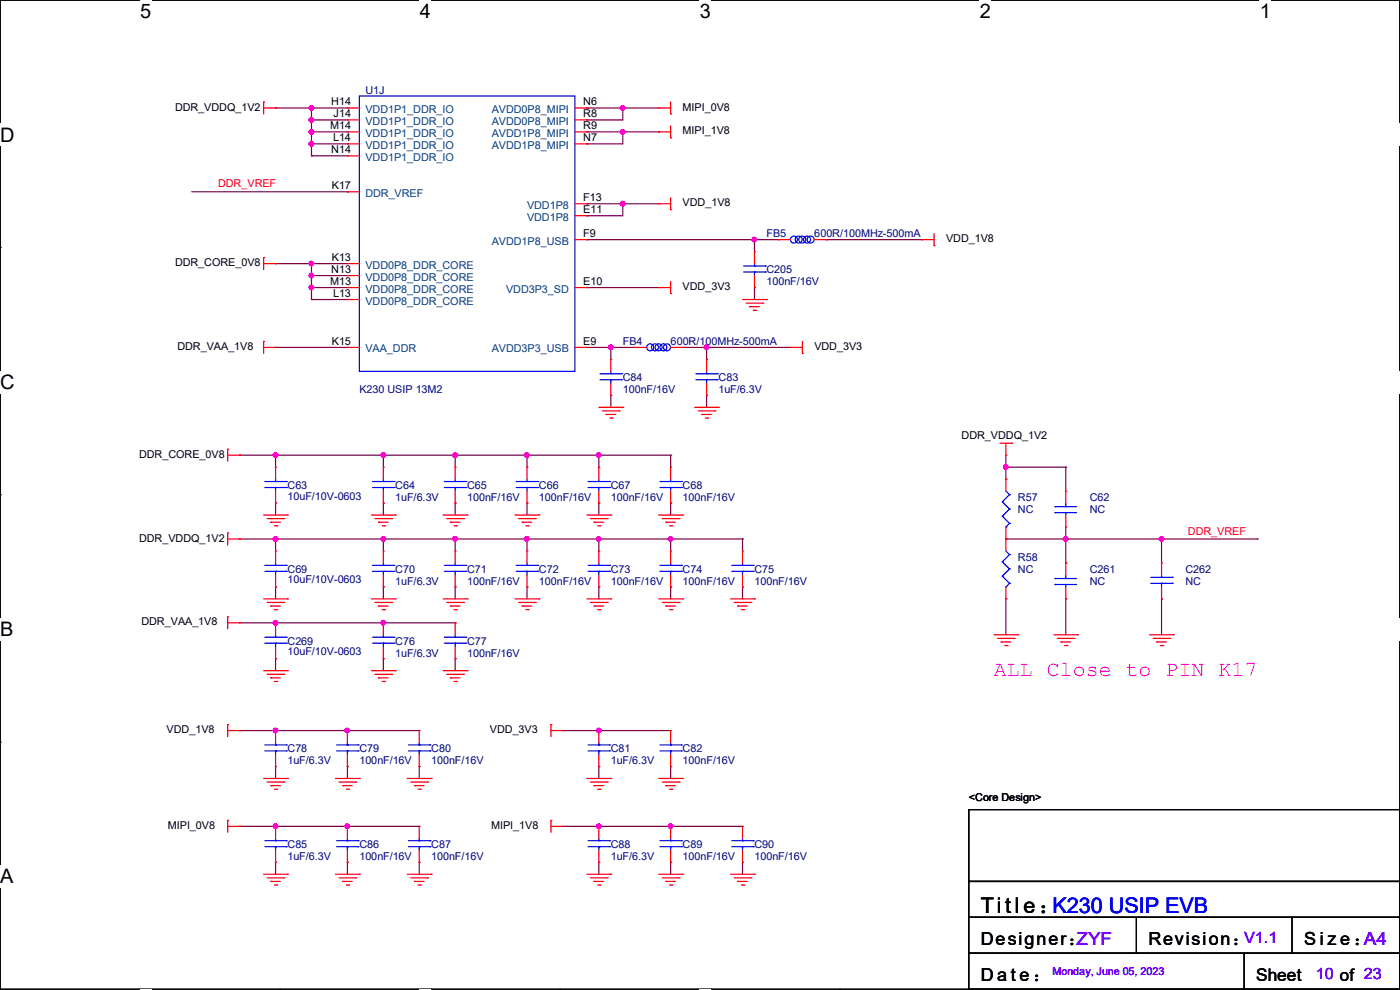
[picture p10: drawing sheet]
<svg xmlns="http://www.w3.org/2000/svg" width="297mm" height="210mm" viewBox="0 0 297 210" stroke-linecap="round" stroke-linejoin="round" font-family="sans-serif">
<path d="M0 0h297v209.8h-297z" fill="none" stroke="#000" stroke-width=".25"/>
<g fill="#fff">
<path d="M29.7 0h2.4v4.8h-2.4z"/>
<path d="M29.7 209.8h2.4v.2h-2.4z"/>
</g>
<path d="M59.4 0h.1M59.4 209.8h.1" fill="none" stroke="#000" stroke-width=".25"/>
<g fill="#fff">
<path d="M89.1 0h2.3v4.8h-2.3z"/>
<path d="M89.1 209.8h2.3v.2h-2.3z"/>
</g>
<path d="M118.8 0h.1M118.8 209.8h.1" fill="none" stroke="#000" stroke-width=".25"/>
<g fill="#fff">
<path d="M148.5 0h2.3v4.8h-2.3z"/>
<path d="M148.5 209.8h2.3v.2h-2.3z"/>
</g>
<path d="M178.2 0h.1M178.2 209.8h.1" fill="none" stroke="#000" stroke-width=".25"/>
<g fill="#fff">
<path d="M207.9 0h2.3v4.8h-2.3z"/>
<path d="M207.9 209.8h2.3v.2h-2.3z"/>
</g>
<path d="M237.6 0h.1M237.6 209.8h.1" fill="none" stroke="#000" stroke-width=".25"/>
<g fill="#fff">
<path d="M267.3 0h2.3v4.8h-2.3z"/>
<path d="M267.3 209.8h2.3v.2h-2.3z"/>
<path d="M0 26.2h3.1v4.8h-3.1z"/>
<path d="M297 26.2v4.8z"/>
<path d="M0 78.7h3.1v4.7h-3.1z"/>
<path d="M297 78.7v4.7z"/>
</g>
<path d="M0 52.5h.1M297 52.5h.1" fill="none" stroke="#000" stroke-width=".25"/>
<g fill="#fff">
<path d="M0 131.1h2.9v4.8h-2.9z"/>
<path d="M297 131.1v4.8z"/>
</g>
<path d="M0 104.9h.1M297 104.9h.1" fill="none" stroke="#000" stroke-width=".25"/>
<g fill="#fff">
<path d="M0 183.6h2.9v4.7h-2.9z"/>
<path d="M296.9 183.6h.1v4.7h-.1z"/>
</g>
<path d="M0 157.4h.1M297 157.4h.1M205.5 171.7h91.5v15.3h-91.5zM205.5 187h91.5v7.6h-91.5zM205.5 194.6h91.5v7.6h-91.5zM241.1 194.6v7.6M274.1 194.6v7.6M205.5 202.2h91.5v7.6h-91.5zM241.1 202.2h.1M263.9 209.8h.1M263.9 202.2v7.6M274.1 202.2h.1" fill="none" stroke="#000" stroke-width=".25"/>
<g fill="none" stroke="#800040" stroke-width=".25">
<path d="M58.5 22.9h.1M58.5 22.9h15.2M66.1 25.4h.1M66.1 22.9h.1M66.1 28h.1M66.1 30.5h.1M66.1 33.1h.1M66.1 22.9v10.2M66.1 25.4h7.6M66.1 28h7.6M66.1 30.5h7.6M66.1 33.1h7.6"/>
<path d="M124.5 22.9h.1M124.5 28h.1M124.5 25.4h.1M124.5 30.5h.1M124.5 22.9h15.2M124.5 28h15.2M132.1 22.9h.1M132.1 28h.1M132.1 22.9v2.5h-7.6M132.1 28v2.5h-7.6M40.7 40.7h33M58.5 55.9h.1"/>
<path d="M58.5 55.9h15.2M66.1 58.5h.1M66.1 55.9h.1M66.1 58.5h7.6M66.1 55.9v7.6M73.7 40.7h.1M124.5 43.2h.1M124.5 45.8h.1M124.5 43.2h15.2M124.5 50.8h40.6M132.1 43.2h.1M132.1 43.2v2.6h-7.6"/>
<path d="M160.1 50.8h.1M160.1 50.8v2.6M165.1 50.8h.1M175.3 50.8h.1M175.3 50.8h20.3M58.5 73.7h.1M58.5 73.7h15.2M66.1 61h.1M66.1 63.5h.1M66.1 61h7.6M66.1 63.5h7.6M124.5 61h.1"/>
<path d="M124.5 61h15.2M124.5 73.7h10.2M129.6 73.7h.1M129.6 73.7v2.5M144.8 73.7h22.9M149.9 73.7h.1M149.9 76.2h.1M149.9 73.7v2.5M160.1 61h.1M160.1 61v2.5M50.8 96.6h.1M50.8 96.6h91.5"/>
<path d="M58.5 96.6h.1M58.5 96.6v2.5M81.3 96.6h.1M81.3 96.6v2.5M96.6 96.6h.1M96.6 96.6v2.5M111.8 96.6h.1M111.8 96.6v2.5M127 96.6h.1M127 96.6v2.5M129.6 83.9h.1M129.6 83.9v2.5"/>
<path d="M142.3 96.6h.1M142.3 96.6v2.5M149.9 83.9h.1M149.9 83.9v2.5M213.4 99.1h.1M213.4 96.6v5M213.4 99.1h12.7M226.1 99.1h.1M226.1 99.1v5.1M50.8 114.3h.1M50.8 114.3h106.7M58.5 106.7h.1"/>
<path d="M58.5 114.3h.1M58.5 106.7v2.6M58.5 114.3v2.6M81.3 106.7h.1M81.3 114.3h.1M81.3 106.7v2.6M81.3 114.3v2.6M96.6 106.7h.1M96.6 114.3h.1M96.6 106.7v2.6M96.6 114.3v2.6M111.8 106.7h.1"/>
<path d="M111.8 114.3h.1M111.8 106.7v2.6M111.8 114.3v2.6M127 106.7h.1M127 114.3h.1M127 106.7v2.6M127 114.3v2.6M142.3 106.7h.1M142.3 114.3h.1M142.3 106.7v2.6M142.3 114.3v2.6M157.5 114.3h.1"/>
<path d="M157.5 114.3v2.6M213.4 101.6h.1M213.4 114.3h53.3M226.1 114.3h.1M226.1 119.4h.1M226.1 111.8v7.6M246.4 114.3h.1M246.4 114.3v5.1M266.7 114.3h.1M50.8 132.1h45.8M58.5 124.5h.1M58.5 132.1h.1"/>
<path d="M58.5 139.7h.1M58.5 124.5v2.5M58.5 139.7v2.6M81.3 124.5h.1M81.3 139.7h.1M81.3 132.1h.1M81.3 124.5v2.5M81.3 139.7v2.6M96.6 124.5h.1M96.6 139.7h.1M96.6 132.1h.1M96.6 124.5v2.5"/>
<path d="M96.6 139.7v2.6M111.8 124.5h.1M111.8 124.5v2.5M127 124.5h.1M127 124.5v2.5M142.3 124.5h.1M142.3 124.5v2.5M157.5 124.5h.1M157.5 124.5v2.5M213.4 127h.1M213.4 127v7.7M226.1 127h.1"/>
<path d="M226.1 127v7.7M246.4 127h.1M246.4 127v7.7M50.8 155h.1M50.8 155h38.1M58.5 155h.1M73.7 155h.1M119.4 155h.1M119.4 155h22.9M127 155h.1M50.8 175.3h.1M50.8 175.3h38.1"/>
<path d="M58.5 162.6h.1M58.5 175.3h.1M58.5 162.6v2.5M73.7 162.6h.1M73.7 175.3h.1M73.7 162.6v2.5M88.9 162.6h.1M88.9 162.6v2.5M119.4 175.3h.1M119.4 175.3h38.1M127 162.6h.1M127 175.3h.1"/>
<path d="M127 162.6v2.5M142.3 162.6h.1M142.3 175.3h.1M142.3 162.6v2.5M58.5 182.9h.1M58.5 182.9v2.6M73.7 182.9h.1M73.7 182.9v2.6M88.9 182.9h.1M88.9 182.9v2.6M127 182.9h.1M127 182.9v2.6"/>
<path d="M142.3 182.9h.1M142.3 182.9v2.6M157.5 182.9h.1M157.5 182.9v2.6"/>
</g>
<g fill="#f0f" stroke="#f0f" stroke-width=".25">
<circle cx="132.1" cy="43.2" r=".49"/>
<circle cx="81.3" cy="96.5" r=".49"/>
<circle cx="58.4" cy="96.5" r=".49"/>
<circle cx="81.3" cy="114.3" r=".49"/>
<circle cx="58.4" cy="114.3" r=".49"/>
<circle cx="111.8" cy="96.5" r=".49"/>
<circle cx="96.5" cy="96.5" r=".49"/>
<circle cx="127" cy="96.5" r=".49"/>
<circle cx="111.8" cy="114.3" r=".49"/>
<circle cx="96.5" cy="114.3" r=".49"/>
<circle cx="127" cy="114.3" r=".49"/>
<circle cx="142.3" cy="114.3" r=".49"/>
<circle cx="66.1" cy="58.4" r=".49"/>
<circle cx="66.1" cy="55.9" r=".49"/>
<circle cx="66.1" cy="61" r=".49"/>
<circle cx="66.1" cy="22.9" r=".49"/>
<circle cx="66.1" cy="28" r=".49"/>
<circle cx="66.1" cy="25.4" r=".49"/>
<circle cx="66.1" cy="30.5" r=".49"/>
<circle cx="132.1" cy="22.9" r=".49"/>
<circle cx="132.1" cy="28" r=".49"/>
<circle cx="58.4" cy="155" r=".49"/>
<circle cx="73.7" cy="155" r=".49"/>
<circle cx="127" cy="155" r=".49"/>
<circle cx="58.4" cy="175.3" r=".49"/>
<circle cx="73.7" cy="175.3" r=".49"/>
<circle cx="127" cy="175.3" r=".49"/>
<circle cx="142.3" cy="175.3" r=".49"/>
<circle cx="129.6" cy="73.7" r=".49"/>
<circle cx="149.9" cy="73.7" r=".49"/>
<circle cx="160" cy="50.8" r=".49"/>
<circle cx="226.1" cy="114.3" r=".49"/>
<circle cx="213.4" cy="99.1" r=".49"/>
<circle cx="246.4" cy="114.3" r=".49"/>
<circle cx="58.4" cy="132.1" r=".49"/>
<circle cx="81.3" cy="132.1" r=".49"/>
</g>
<g fill="none" stroke="#f00" stroke-width=".25">
<path d="M55.9 21.6h.1M55.9 21.6v2.6M55.9 22.9h2.6M58.5 22.9h.1M73.7 22.9h.1M73.7 25.4h.1M73.7 28h.1M73.7 30.5h.1M73.7 33.1h.1M73.7 22.9h2.5M73.7 28h2.5M73.7 25.4h2.5"/>
<path d="M73.7 30.5h2.5M73.7 33.1h2.5M122 22.9h2.5M122 28h2.5M122 25.4h2.5M122 30.5h2.5M124.5 22.9h.1M124.5 25.4h.1M124.5 28h.1M124.5 30.5h.1M139.7 22.9h.1M139.7 28h.1"/>
<path d="M139.7 22.9h2.6M139.7 28h2.6M142.3 24.2h.1M142.3 29.3h.1M142.3 21.6v2.6M142.3 26.7v2.6M55.9 54.7h.1M55.9 55.9h2.6M55.9 54.7v2.5M58.5 55.9h.1M73.7 40.7h.1M73.7 55.9h.1"/>
<path d="M73.7 58.5h.1M73.7 55.9h2.5M73.7 40.7h2.5M73.7 58.5h2.5M122 43.2h2.5M122 50.8h2.5M122 45.8h2.5M124.5 43.2h.1M124.5 45.8h.1M124.5 50.8h.1M139.7 43.2h.1M139.7 43.2h2.6"/>
<path d="M142.3 44.5h.1M142.3 42v2.5M142.3 59.7v2.6M160.1 53.4h.1M160.1 53.4v2.5M160.1 58.5v2.5M165.1 50.8h.1M165.1 50.8h2.6M172.8 50.8h2.5M175.3 50.8h.1M195.6 50.8h.1M195.6 50.8h2.6"/>
<path d="M198.2 52.1h.1M198.2 49.6v2.5M55.9 72.4h.1M55.9 72.4v2.6M55.9 73.7h2.6M58.5 73.7h.1M73.7 61h.1M73.7 63.5h.1M73.7 73.7h.1M73.7 61h2.5M73.7 73.7h2.5M73.7 63.5h2.5"/>
<path d="M122 61h2.5M122 73.7h2.5M124.5 61h.1M124.5 73.7h.1M129.6 76.2h.1M129.6 76.2v2.6M134.7 73.7h.1M134.7 73.7h2.5M139.7 61h.1M139.7 61h2.6M142.3 62.3h.1M142.3 73.7h2.5"/>
<path d="M144.8 73.7h.1M149.9 76.2h.1M149.9 76.2v2.6M157.5 63.5h5.1M158.3 64.3h3.5M159 65.1h.1M159 65.1h2.1M159.8 65.8h.5M160.1 61h.1M160.3 65.8h.1M161.8 64.3h.1M162.6 63.5h.1"/>
<path d="M167.7 73.7h.1M167.7 73.7h2.5M170.2 75h.1M170.2 72.4v2.6M48.3 95.3h.1M48.3 95.3v2.5M48.3 96.6h2.5M50.8 96.6h.1M58.5 99.1h.1M58.5 99.1v2.5M81.3 99.1h.1M81.3 99.1v2.5"/>
<path d="M96.6 99.1h.1M96.6 99.1v2.5M111.8 99.1h.1M111.8 99.1v2.5M127 99.1h.1M127 86.4h5.1M127 99.1v2.5M127.8 87.2h3.6M128.6 87.9h.1M128.6 87.9h2M129.3 88.7h.5M129.6 83.9h.1"/>
<path d="M129.6 81.3v2.6M129.8 88.7h.1M131.4 87.2h.1M132.1 86.4h.1M142.3 99.1h.1M142.3 99.1v2.5M147.4 86.4h5M148.1 87.2h3.6M148.9 87.9h.1M148.9 87.9h2M149.6 88.7h.6M149.9 83.9h.1"/>
<path d="M149.9 81.3v2.6M150.2 88.7h.1M151.7 87.2h.1M152.4 86.4h.1M212.1 94h2.6M213.4 96.6h.1M213.4 94v2.6M214.7 94h.1M48.3 113.1h.1M48.3 113.1v2.5M48.3 114.3h2.5M50.8 114.3h.1"/>
<path d="M55.9 109.3h5.1M56.7 110h3.5M57.4 110.8h.1M57.4 110.8h2.1M58.2 111.5h.5M58.5 116.9h.1M58.5 106.7h.1M58.5 104.2v2.5M58.5 116.9v2.5M58.7 111.5h.1M60.2 110h.1M61 109.3h.1"/>
<path d="M78.8 109.3h5.1M79.5 110h3.6M80.3 110.8h.1M80.3 110.8h2M81.1 111.5h.5M81.3 116.9h.1M81.3 106.7h.1M81.3 104.2v2.5M81.3 116.9v2.5M81.6 111.5h.1M83.1 110h.1M83.9 109.3h.1"/>
<path d="M94 109.3h5.1M94.8 110h3.5M95.5 110.8h.1M95.5 110.8h2.1M96.3 111.5h.5M96.6 116.9h.1M96.6 106.7h.1M96.6 104.2v2.5M96.6 116.9v2.5M96.8 111.5h.1M98.3 110h.1M99.1 109.3h.1"/>
<path d="M109.3 109.3h5M110 110h3.6M110.8 110.8h.1M110.8 110.8h2M111.5 111.5h.6M111.8 106.7h.1M111.8 116.9h.1M111.8 104.2v2.5M111.8 116.9v2.5M112.1 111.5h.1M113.6 110h.1M114.3 109.3h.1"/>
<path d="M124.5 109.3h5.1M125.3 110h3.5M126 110.8h.1M126 110.8h2.1M126.8 111.5h.5M127 116.9h.1M127 106.7h.1M127 104.2v2.5M127 116.9v2.5M127.3 111.5h.1M128.8 110h.1M129.6 109.3h.1"/>
<path d="M139.7 109.3h5.1M140.5 110h3.6M141.3 110.8h.1M141.3 110.8h2M142 111.5h.5M142.3 116.9h.1M142.3 106.7h.1M142.3 104.2v2.5M142.3 116.9v2.5M142.5 111.5h.1M144.1 110h.1M144.8 109.3h.1"/>
<path d="M157.5 116.9h.1M157.5 116.9v2.5M213.4 114.3h.1M213.4 101.6h.1M213.4 101.6v2.6M213.4 111.8v5.1M226.1 119.4h.1M226.1 111.8h.1M226.1 104.2h.1M226.1 104.2v2.5M226.1 109.3v2.5M226.1 119.4v2.6"/>
<path d="M246.4 119.4h.1M246.4 119.4v2.6M48.3 130.9h.1M48.3 130.9v2.5M48.3 132.1h2.5M50.8 132.1h.1M55.9 127h5.1M56.7 127.8h3.5M57.4 128.6h.1M57.4 128.6h2.1M58.2 129.3h.5M58.5 124.5h.1"/>
<path d="M58.5 132.1h.1M58.5 139.7h.1M58.5 122v2.5M58.5 132.1v2.6M58.5 137.2v2.5M58.7 129.3h.1M60.2 127.8h.1M61 127h.1M78.8 127h5.1M79.5 127.8h3.6M80.3 128.6h.1M80.3 128.6h2"/>
<path d="M81.1 129.3h.5M81.3 124.5h.1M81.3 132.1h.1M81.3 139.7h.1M81.3 122v2.5M81.3 132.1v2.6M81.3 137.2v2.5M81.6 129.3h.1M83.1 127.8h.1M83.9 127h.1M94 127h5.1M94.8 127.8h3.5"/>
<path d="M95.5 128.6h.1M95.5 128.6h2.1M96.3 129.3h.5M96.6 124.5h.1M96.6 132.1h.1M96.6 139.7h.1M96.6 122v2.5M96.6 132.1v2.6M96.6 137.2v2.5M96.8 129.3h.1M98.3 127.8h.1M99.1 127h.1"/>
<path d="M109.3 127h5M110 127.8h3.6M110.8 128.6h.1M110.8 128.6h2M111.5 129.3h.6M111.8 124.5h.1M111.8 122v2.5M112.1 129.3h.1M113.6 127.8h.1M114.3 127h.1M124.5 127h5.1M125.3 127.8h3.5"/>
<path d="M126 128.6h.1M126 128.6h2.1M126.8 129.3h.5M127 124.5h.1M127 122v2.5M127.3 129.3h.1M128.8 127.8h.1M129.6 127h.1M139.7 127h5.1M140.5 127.8h3.6M141.3 128.6h.1M141.3 128.6h2"/>
<path d="M142 129.3h.5M142.3 124.5h.1M142.3 122v2.5M142.5 129.3h.1M144.1 127.8h.1M144.8 127h.1M155 127h5.1M155.7 127.8h3.6M156.5 128.6h.1M156.5 128.6h2M157.3 129.3h.5M157.5 124.5h.1"/>
<path d="M157.5 122v2.5M157.8 129.3h.1M159.3 127.8h.1M160.1 127h.1M210.9 134.7h5M211.6 135.4h3.6M212.4 136.2h.1M212.4 136.2h2M213.1 136.9h.6M213.4 127h.1M213.4 124.5v2.5M213.7 136.9h.1"/>
<path d="M215.2 135.4h.1M215.9 134.7h.1M223.6 134.7h5M224.3 135.4h3.6M225.1 136.2h.1M225.1 136.2h2M225.8 136.9h.6M226.1 127h.1M226.1 124.5v2.5M226.4 136.9h.1M227.9 135.4h.1M228.6 134.7h.1"/>
<path d="M243.9 134.7h5.1M244.6 135.4h3.6M245.4 136.2h.1M245.4 136.2h2M246.2 136.9h.5M246.4 127h.1M246.4 124.5v2.5M246.7 136.9h.1M248.2 135.4h.1M249 134.7h.1M48.3 153.7h.1M48.3 155h2.5"/>
<path d="M48.3 153.7v2.6M50.8 155h.1M55.9 142.3h5.1M56.7 143h3.5M57.4 143.8h.1M57.4 143.8h2.1M58.2 144.6h.5M58.5 155h.1M58.5 155v2.5M58.7 144.6h.1M60.2 143h.1M61 142.3h.1"/>
<path d="M73.7 155h.1M73.7 155v2.5M78.8 142.3h5.1M79.5 143h3.6M80.3 143.8h.1M80.3 143.8h2M81.1 144.6h.5M81.6 144.6h.1M83.1 143h.1M83.9 142.3h.1M88.9 155h.1M88.9 155v2.5"/>
<path d="M94 142.3h5.1M94.8 143h3.5M95.5 143.8h.1M95.5 143.8h2.1M96.3 144.6h.5M96.8 144.6h.1M98.3 143h.1M99.1 142.3h.1M116.9 153.7h.1M116.9 155h2.5M116.9 153.7v2.6M119.4 155h.1"/>
<path d="M127 155h.1M127 155v2.5M142.3 155h.1M142.3 155v2.5M48.3 174h.1M48.3 174v2.6M48.3 175.3h2.5M50.8 175.3h.1M55.9 165.1h5.1M56.7 165.9h3.5M57.4 166.7h.1M57.4 166.7h2.1"/>
<path d="M58.2 167.4h.5M58.5 162.6h.1M58.5 175.3h.1M58.5 160.1v2.5M58.5 175.3v2.5M58.7 167.4h.1M60.2 165.9h.1M61 165.1h.1M71.2 165.1h5M71.9 165.9h3.6M72.7 166.7h.1M72.7 166.7h2"/>
<path d="M73.4 167.4h.6M73.7 162.6h.1M73.7 175.3h.1M73.7 160.1v2.5M73.7 175.3v2.5M74 167.4h.1M75.5 165.9h.1M76.2 165.1h.1M86.4 165.1h5.1M87.2 165.9h3.5M87.9 166.7h.1M87.9 166.7h2.1"/>
<path d="M88.7 167.4h.5M88.9 175.3h.1M88.9 162.6h.1M88.9 160.1v2.5M88.9 175.3v2.5M89.2 167.4h.1M90.7 165.9h.1M91.5 165.1h.1M116.9 174h.1M116.9 174v2.6M116.9 175.3h2.5M119.4 175.3h.1"/>
<path d="M124.5 165.1h5.1M125.3 165.9h3.5M126 166.7h.1M126 166.7h2.1M126.8 167.4h.5M127 175.3h.1M127 162.6h.1M127 160.1v2.5M127 175.3v2.5M127.3 167.4h.1M128.8 165.9h.1M129.6 165.1h.1"/>
<path d="M139.7 165.1h5.1M140.5 165.9h3.6M141.3 166.7h.1M141.3 166.7h2M142 167.4h.5M142.3 162.6h.1M142.3 175.3h.1M142.3 160.1v2.5M142.3 175.3v2.5M142.5 167.4h.1M144.1 165.9h.1M144.8 165.1h.1"/>
<path d="M157.5 175.3h.1M157.5 175.3v2.5M55.9 185.5h5.1M56.7 186.2h3.5M57.4 187h.1M57.4 187h2.1M58.2 187.7h.5M58.5 182.9h.1M58.5 180.4v2.5M58.7 187.7h.1M60.2 186.2h.1M61 185.5h.1"/>
<path d="M71.2 185.5h5M71.9 186.2h3.6M72.7 187h.1M72.7 187h2M73.4 187.7h.6M73.7 182.9h.1M73.7 180.4v2.5M74 187.7h.1M75.5 186.2h.1M76.2 185.5h.1M86.4 185.5h5.1M87.2 186.2h3.5"/>
<path d="M87.9 187h.1M87.9 187h2.1M88.7 187.7h.5M88.9 182.9h.1M88.9 180.4v2.5M89.2 187.7h.1M90.7 186.2h.1M91.5 185.5h.1M124.5 185.5h5.1M125.3 186.2h3.5M126 187h.1M126 187h2.1"/>
<path d="M126.8 187.7h.5M127 182.9h.1M127 180.4v2.5M127.3 187.7h.1M128.8 186.2h.1M129.6 185.5h.1M139.7 185.5h5.1M140.5 186.2h3.6M141.3 187h.1M141.3 187h2M142 187.7h.5M142.3 182.9h.1"/>
<path d="M142.3 180.4v2.5M142.5 187.7h.1M144.1 186.2h.1M144.8 185.5h.1M155 185.5h5.1M155.7 186.2h3.6M156.5 187h.1M156.5 187h2M157.3 187.7h.5M157.5 182.9h.1M157.5 180.4v2.5M157.8 187.7h.1"/>
<path d="M159.3 186.2h.1M160.1 185.5h.1"/>
</g>
<g fill="none" stroke="#00f" stroke-width=".25">
<path d="M76.2 20.4h45.8v58.4h-45.8zM157.8 57.7h4.5M157.8 56.4h4.5M160.1 56.4h.1M160.1 57.7h.1M160.1 55.9v.5M160.1 57.7v.8M162.3 57.7h.1M162.3 56.4h.1M127.3 79.3h4.6M129.6 79.3h.1M129.6 78.8v.5"/>
<path d="M131.9 79.3h.1M147.6 79.3h4.6M149.9 79.3h.1M149.9 78.8v.5M152.2 79.3h.1M127.3 80.6h4.6M129.6 80.6h.1M129.6 80.6v.7M131.9 80.6h.1M147.6 80.6h4.6M149.9 80.6h.1M149.9 80.6v.7"/>
<path d="M152.2 80.6h.1M56.2 119.9h4.5M56.2 103.4h4.5M56.2 102.2h4.5M58.5 119.9h.1M58.5 102.2h.1M58.5 103.4h.1M58.5 101.6v.6M58.5 103.4v.8M58.5 119.4v.5M60.7 119.9h.1M60.7 103.4h.1"/>
<path d="M60.7 102.2h.1M79 119.9h4.6M79 103.4h4.6M79 102.2h4.6M81.3 119.9h.1M81.3 102.2h.1M81.3 103.4h.1M81.3 101.6v.6M81.3 103.4v.8M81.3 119.4v.5M83.6 119.9h.1M83.6 103.4h.1"/>
<path d="M83.6 102.2h.1M94.3 119.9h4.5M94.3 103.4h4.5M94.3 102.2h4.5M96.6 119.9h.1M96.6 102.2h.1M96.6 103.4h.1M96.6 101.6v.6M96.6 103.4v.8M96.6 119.4v.5M98.8 119.9h.1M98.8 103.4h.1"/>
<path d="M98.8 102.2h.1M109.5 119.9h4.6M109.5 103.4h4.6M109.5 102.2h4.6M111.8 102.2h.1M111.8 103.4h.1M111.8 119.9h.1M111.8 101.6v.6M111.8 103.4v.8M111.8 119.4v.5M114.1 103.4h.1M114.1 102.2h.1"/>
<path d="M114.1 119.9h.1M124.8 119.9h4.5M124.8 103.4h4.5M124.8 102.2h4.5M127 119.9h.1M127 102.2h.1M127 103.4h.1M127 101.6v.6M127 103.4v.8M127 119.4v.5M129.3 119.9h.1M129.3 103.4h.1"/>
<path d="M129.3 102.2h.1M140 119.9h4.6M140 103.4h4.6M140 102.2h4.6M142.3 119.9h.1M142.3 102.2h.1M142.3 103.4h.1M142.3 101.6v.6M142.3 103.4v.8M142.3 119.4v.5M144.6 119.9h.1M144.6 103.4h.1"/>
<path d="M144.6 102.2h.1M155.2 119.9h4.6M157.5 119.9h.1M157.5 119.4v.5M159.8 119.9h.1M212.6 119.2h.1M212.6 106.5h.1M212.6 109.5h.1M212.6 119.2l1.6 1.5M212.6 106.5l1.6 1.5M212.6 109.5l1.6 1.5M213.4 111.8h.1"/>
<path d="M213.4 116.9l.8 .7M213.4 104.2l.8 .7M214.2 117.6h.1M214.2 104.9h.1M214.2 108h.1M214.2 111h.1M214.2 117.6l-1.6 1.6M214.2 104.9l-1.6 1.6M214.2 108l-1.6 1.5M214.2 111l-.8 .8M223.8 107.5h.1M223.8 108.8h.1"/>
<path d="M223.8 107.5h4.6M223.8 108.8h4.6M226.1 108.8h.1M226.1 107.5h.1M226.1 106.7v.8M226.1 108.8v.5M56.2 121.2h4.5M56.2 136.4h4.5M56.2 135.2h4.5M58.5 121.2h.1M58.5 135.2h.1M58.5 136.4h.1"/>
<path d="M58.5 121.2v.8M58.5 134.7v.5M58.5 136.4v.8M60.7 121.2h.1M60.7 136.4h.1M60.7 135.2h.1M79 121.2h4.6M79 136.4h4.6M79 135.2h4.6M81.3 121.2h.1M81.3 135.2h.1M81.3 136.4h.1"/>
<path d="M81.3 121.2v.8M81.3 134.7v.5M81.3 136.4v.8M83.6 121.2h.1M83.6 136.4h.1M83.6 135.2h.1M94.3 121.2h4.5M94.3 136.4h4.5M94.3 135.2h4.5M96.6 121.2h.1M96.6 135.2h.1M96.6 136.4h.1"/>
<path d="M96.6 121.2v.8M96.6 134.7v.5M96.6 136.4v.8M98.8 121.2h.1M98.8 136.4h.1M98.8 135.2h.1M109.5 121.2h4.6M111.8 121.2h.1M111.8 121.2v.8M114.1 121.2h.1M124.8 121.2h4.5M127 121.2h.1"/>
<path d="M127 121.2v.8M129.3 121.2h.1M140 121.2h4.6M142.3 121.2h.1M142.3 121.2v.8M144.6 121.2h.1M155.2 121.2h4.6M157.5 121.2h.1M157.5 121.2v.8M159.8 121.2h.1M212.6 122.2h.1M212.6 122.2l1.6 1.5"/>
<path d="M213.4 124.5h.1M214.2 120.7h.1M214.2 123.7h.1M214.2 120.7l-1.6 1.5M214.2 123.7l-.8 .8M223.8 122.7h.1M223.8 124h.1M223.8 122.7h4.6M223.8 124h4.6M226.1 124h.1M226.1 122.7h.1M226.1 122v.7"/>
<path d="M226.1 124v.5M244.1 123.7h4.6M244.1 122.5h4.6M246.4 122.5h.1M246.4 123.7h.1M246.4 122v.5M246.4 123.7v.8M248.7 123.7h.1M248.7 122.5h.1M56.2 159.3h4.5M56.2 158h4.5M58.5 158h.1"/>
<path d="M58.5 159.3h.1M58.5 157.5v.5M58.5 159.3v.8M60.7 159.3h.1M60.7 158h.1M71.4 159.3h4.6M71.4 158h4.6M73.7 158h.1M73.7 159.3h.1M73.7 157.5v.5M73.7 159.3v.8M76 159.3h.1"/>
<path d="M76 158h.1M86.7 159.3h4.5M86.7 158h4.5M88.9 158h.1M88.9 159.3h.1M88.9 157.5v.5M88.9 159.3v.8M91.2 159.3h.1M91.2 158h.1M124.8 159.3h4.5M124.8 158h4.5M127 158h.1"/>
<path d="M127 159.3h.1M127 157.5v.5M127 159.3v.8M129.3 159.3h.1M129.3 158h.1M140 159.3h4.6M140 158h4.6M142.3 158h.1M142.3 159.3h.1M142.3 157.5v.5M142.3 159.3v.8M144.6 159.3h.1"/>
<path d="M144.6 158h.1M56.2 179.6h4.5M56.2 178.4h4.5M58.5 178.4h.1M58.5 179.6h.1M58.5 177.8v.6M58.5 179.6v.8M60.7 179.6h.1M60.7 178.4h.1M71.4 179.6h4.6M71.4 178.4h4.6M73.7 178.4h.1"/>
<path d="M73.7 179.6h.1M73.7 177.8v.6M73.7 179.6v.8M76 179.6h.1M76 178.4h.1M86.7 179.6h4.5M86.7 178.4h4.5M88.9 178.4h.1M88.9 179.6h.1M88.9 177.8v.6M88.9 179.6v.8M91.2 179.6h.1"/>
<path d="M91.2 178.4h.1M124.8 179.6h4.5M124.8 178.4h4.5M127 178.4h.1M127 179.6h.1M127 177.8v.6M127 179.6v.8M129.3 179.6h.1M129.3 178.4h.1M140 179.6h4.6M140 178.4h4.6M142.3 178.4h.1"/>
<path d="M142.3 179.6h.1M142.3 177.8v.6M142.3 179.6v.8M144.6 179.6h.1M144.6 178.4h.1M155.2 179.6h4.6M155.2 178.4h4.6M157.5 178.4h.1M157.5 179.6h.1M157.5 177.8v.6M157.5 179.6v.8M159.8 179.6h.1"/>
<path d="M159.8 178.4h.1"/>
<circle cx="168.4" cy="50.8" r=".74"/>
<circle cx="169.4" cy="50.8" r=".74"/>
<circle cx="170.2" cy="50.8" r=".74"/>
<circle cx="171.2" cy="50.8" r=".74"/>
<circle cx="172" cy="50.8" r=".74"/>
<circle cx="137.9" cy="73.7" r=".74"/>
<circle cx="139" cy="73.7" r=".74"/>
<circle cx="139.7" cy="73.7" r=".74"/>
<circle cx="140.7" cy="73.7" r=".74"/>
<circle cx="141.5" cy="73.7" r=".74"/>
</g>
<text font-size="4.6" fill="#f0f" x="210.9" y="143.4">ALL Close to PIN K17</text>
<text font-size="4.6" x="208.1" y="193.6">Titl e ：K230 USIP EVB</text>
<g font-size="4.2">
<text x="29.7" y="3.9">5</text>
<text x="89.1" y="3.9">4</text>
<text x="148.5" y="3.9">3</text>
<text x="207.9" y="3.9">2</text>
<text x="267.3" y="3.9">1</text>
<text x="0" y="30.1">D</text>
<text x="0" y="82.5">C</text>
<text x="0" y="135">B</text>
<text x="0" y="187.4">A</text>
<text x="297" y="187.4">A</text>
</g>
<g font-size="3.8">
<text x="208.1" y="200.5">Designer：</text>
<text x="243.6" y="200.5">Revision：</text>
<text x="276.6" y="200.5">S i z e ：A4</text>
<text x="208.1" y="208.2">D a t e ：</text>
</g>
<text font-size="3.8" fill="#8000ff" x="228.4" y="200.5">ZYF</text>
<text font-size="3.7" x="266.5" y="208.1">Sheet</text>
<g font-size="3.3" fill="#8000ff">
<text x="263.9" y="200.1">V1.1</text>
<text x="279.2" y="207.7">10 of 23</text>
</g>
<g font-size="2.3">
<text x="37.1" y="23.5">DDR_VDDQ_1V2</text>
<text x="70.3" y="22.4">H14</text>
<text x="123.7" y="22.4">N6</text>
<text x="144.8" y="23.5">MIPI_0V8</text>
<text x="70" y="27.4">M14</text>
<text x="70.7" y="30">L14</text>
<text x="70.8" y="24.9">J14</text>
<text x="123.7" y="24.9">R8</text>
<text x="123.7" y="27.4">R9</text>
<text x="123.7" y="30">N7</text>
<text x="144.8" y="28.5">MIPI_1V8</text>
<text x="70.3" y="32.5">N14</text>
<text x="70.4" y="40.1">K17</text>
<text x="123.7" y="42.7">F13</text>
<text x="123.7" y="45.2">E11</text>
<text x="144.8" y="43.8">VDD_1V8</text>
<text x="123.7" y="50.3">F9</text>
<text x="200.7" y="51.4">VDD_1V8</text>
<text x="37.1" y="56.5">DDR_CORE_0V8</text>
<text x="70.3" y="57.9">N13</text>
<text x="70.4" y="55.4">K13</text>
<text x="70" y="60.5">M13</text>
<text x="70.7" y="63">L13</text>
<text x="123.7" y="60.5">E10</text>
<text x="144.8" y="61.6">VDD_3V3</text>
<text x="37.6" y="74.3">DDR_VAA_1V8</text>
<text x="70.4" y="73.2">K15</text>
<text x="123.7" y="73.2">E9</text>
<text x="172.8" y="74.3">VDD_3V3</text>
<text x="204" y="93">DDR_VDDQ_1V2</text>
<text x="29.5" y="97.1">DDR_CORE_0V8</text>
<text x="29.5" y="114.9">DDR_VDDQ_1V2</text>
<text x="30" y="132.7">DDR_VAA_1V8</text>
<text x="35.3" y="155.5">VDD_1V8</text>
<text x="103.9" y="155.5">VDD_3V3</text>
<text x="205.5" y="170">&lt;Core Design&gt;</text>
<text x="35.6" y="175.9">MIPI_0V8</text>
<text x="104.2" y="175.9">MIPI_1V8</text>
</g>
<g font-size="2.3" fill="#000080">
<text x="77.5" y="19.9">U1J</text>
<text x="162.6" y="50.4">FB5</text>
<text x="172.8" y="50.4">600R/100MHz-500mA</text>
<text x="162.6" y="58">C205</text>
<text x="162.6" y="60.5">100nF/16V</text>
<text x="132.1" y="73.2">FB4</text>
<text x="142.3" y="73.2">600R/100MHz-500mA</text>
<text x="76.2" y="83.4">K230 USIP 13M2</text>
<text x="132.1" y="80.9">C84</text>
<text x="132.1" y="83.4">100nF/16V</text>
<text x="152.4" y="80.9">C83</text>
<text x="152.4" y="83.4">1uF/6.3V</text>
<text x="61" y="103.7">C63</text>
<text x="61" y="106">10uF/10V-0603</text>
<text x="83.9" y="103.7">C64</text>
<text x="83.9" y="106.3">1uF/6.3V</text>
<text x="99.1" y="103.7">C65</text>
<text x="99.1" y="106.3">100nF/16V</text>
<text x="114.3" y="103.7">C66</text>
<text x="114.3" y="106.3">100nF/16V</text>
<text x="129.6" y="103.7">C67</text>
<text x="129.6" y="106.3">100nF/16V</text>
<text x="144.8" y="103.7">C68</text>
<text x="144.8" y="106.3">100nF/16V</text>
<text x="215.9" y="106.3">R57</text>
<text x="231.2" y="106.3">C62</text>
<text x="215.9" y="108.8">NC</text>
<text x="231.2" y="108.8">NC</text>
<text x="215.9" y="119">R58</text>
<text x="61" y="121.5">C69</text>
<text x="61" y="123.8">10uF/10V-0603</text>
<text x="83.9" y="121.5">C70</text>
<text x="83.9" y="124">1uF/6.3V</text>
<text x="99.1" y="121.5">C71</text>
<text x="99.1" y="124">100nF/16V</text>
<text x="114.3" y="121.5">C72</text>
<text x="114.3" y="124">100nF/16V</text>
<text x="129.6" y="121.5">C73</text>
<text x="129.6" y="124">100nF/16V</text>
<text x="144.8" y="121.5">C74</text>
<text x="144.8" y="124">100nF/16V</text>
<text x="160.1" y="121.5">C75</text>
<text x="160.1" y="124">100nF/16V</text>
<text x="215.9" y="121.5">NC</text>
<text x="231.2" y="121.5">C261</text>
<text x="231.2" y="124">NC</text>
<text x="251.5" y="121.5">C262</text>
<text x="251.5" y="124">NC</text>
<text x="61" y="136.7">C269</text>
<text x="83.9" y="136.7">C76</text>
<text x="99.1" y="136.7">C77</text>
<text x="61" y="139">10uF/10V-0603</text>
<text x="83.9" y="139.3">1uF/6.3V</text>
<text x="99.1" y="139.3">100nF/16V</text>
<text x="61" y="159.6">C78</text>
<text x="76.2" y="159.6">C79</text>
<text x="91.5" y="159.6">C80</text>
<text x="129.6" y="159.6">C81</text>
<text x="144.8" y="159.6">C82</text>
<text x="61" y="162.1">1uF/6.3V</text>
<text x="76.2" y="162.1">100nF/16V</text>
<text x="91.5" y="162.1">100nF/16V</text>
<text x="129.6" y="162.1">1uF/6.3V</text>
<text x="144.8" y="162.1">100nF/16V</text>
<text x="61" y="179.9">C85</text>
<text x="76.2" y="179.9">C86</text>
<text x="91.5" y="179.9">C87</text>
<text x="129.6" y="179.9">C88</text>
<text x="144.8" y="179.9">C89</text>
<text x="160.1" y="179.9">C90</text>
<text x="61" y="182.5">1uF/6.3V</text>
<text x="76.2" y="182.5">100nF/16V</text>
<text x="91.5" y="182.5">100nF/16V</text>
<text x="129.6" y="182.5">1uF/6.3V</text>
<text x="144.8" y="182.5">100nF/16V</text>
<text x="160.1" y="182.5">100nF/16V</text>
</g>
<g font-size="2.3" fill="#004080">
<text x="77.5" y="24">VDD1P1_DDR_IO</text>
<text x="104.3" y="24">AVDD0P8_MIPI</text>
<text x="77.5" y="26.5">VDD1P1_DDR_IO</text>
<text x="77.5" y="29">VDD1P1_DDR_IO</text>
<text x="104.3" y="26.5">AVDD0P8_MIPI</text>
<text x="104.3" y="29">AVDD1P8_MIPI</text>
<text x="77.5" y="31.6">VDD1P1_DDR_IO</text>
<text x="77.5" y="34.1">VDD1P1_DDR_IO</text>
<text x="104.3" y="31.6">AVDD1P8_MIPI</text>
<text x="77.5" y="41.7">DDR_VREF</text>
<text x="111.8" y="44.3">VDD1P8</text>
<text x="111.8" y="46.8">VDD1P8</text>
<text x="104.3" y="51.9">AVDD1P8_USB</text>
<text x="77.5" y="57">VDD0P8_DDR_CORE</text>
<text x="77.5" y="59.5">VDD0P8_DDR_CORE</text>
<text x="77.5" y="62.1">VDD0P8_DDR_CORE</text>
<text x="77.5" y="64.6">VDD0P8_DDR_CORE</text>
<text x="107.4" y="62.1">VDD3P3_SD</text>
<text x="77.5" y="74.8">VAA_DDR</text>
<text x="104.3" y="74.8">AVDD3P3_USB</text>
</g>
<g font-size="2.3" fill="#f00">
<text x="46.3" y="39.8">DDR_VREF</text>
<text x="252" y="113.4">DDR_VREF</text>
</g>
<text font-size="2.3" fill="#8000ff" x="223.3" y="206.8">Monday, June 05, 2023</text>
</svg>
